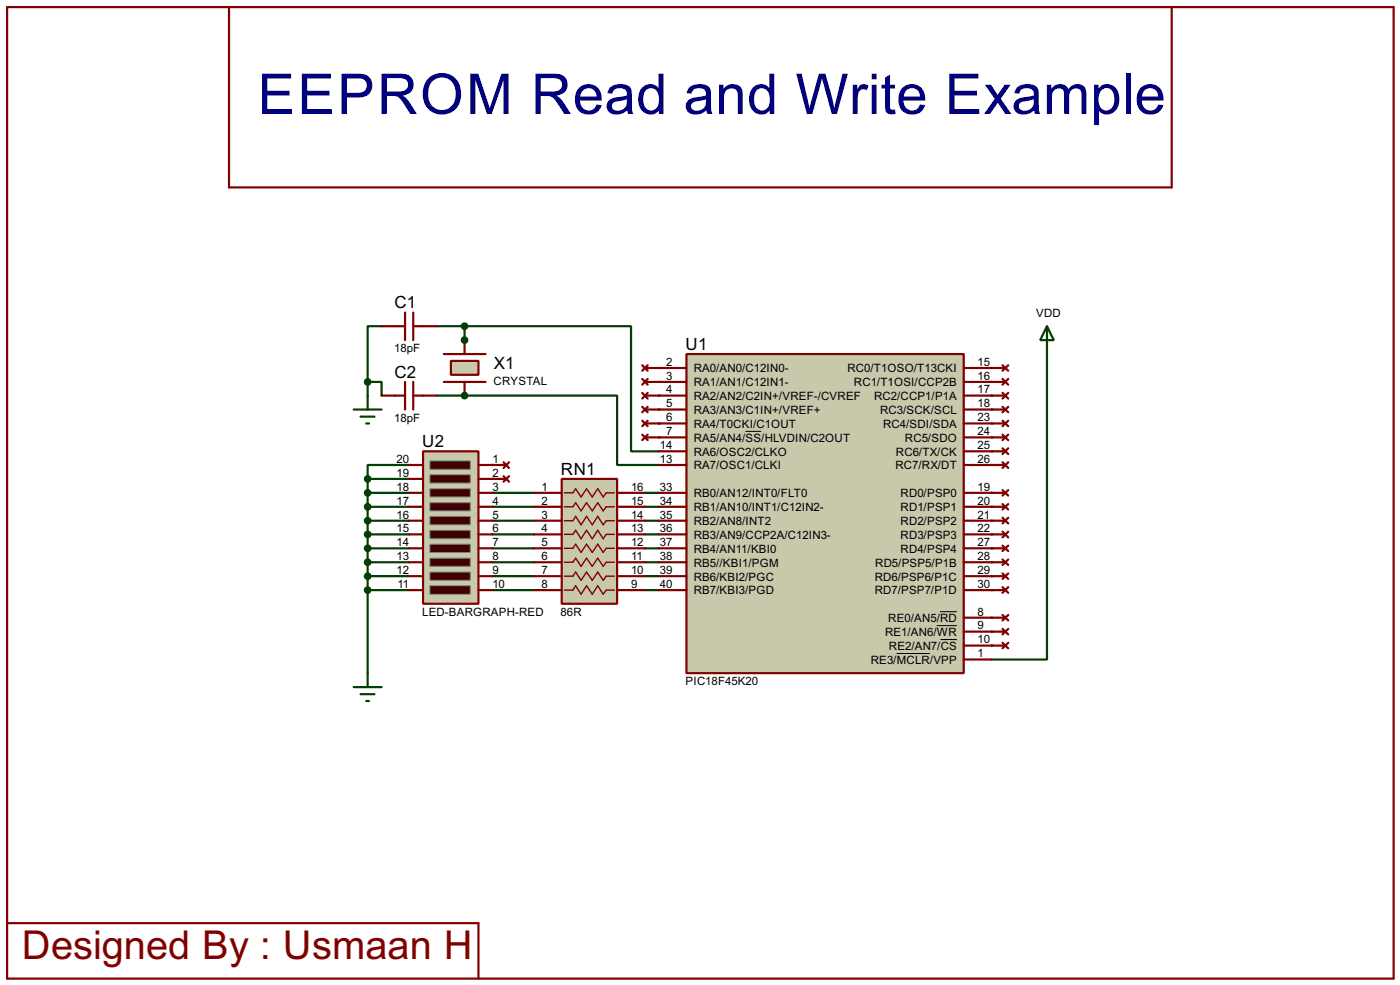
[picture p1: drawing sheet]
<svg xmlns="http://www.w3.org/2000/svg" width="256mm" height="180mm" viewBox="0 0 256 180" stroke-linecap="round" stroke-linejoin="round" font-family="sans-serif">
<path d="M67.4 87.7v35.5" fill="none" stroke="#004000" stroke-width=".4"/>
<g fill="#004000">
<circle cx="90.2" cy="85.1" r=".2"/>
<circle cx="90.2" cy="87.7" r=".2"/>
</g>
<g fill="none" stroke="#004000" stroke-width=".4">
<path d="M67.4 90.2h7.6M67.4 92.8h7.6M67.4 95.3h7.6M67.4 97.8h7.6M75 85.1h-7.6v2.6h7.6M90.2 90.2h7.6M90.2 92.8h7.6M90.2 95.3h7.6M90.2 97.8h7.6M67.4 100.4h7.6M67.4 102.9h7.6M67.4 105.5h7.6"/>
<path d="M67.4 108h7.6M90.2 100.4h7.6M90.2 102.9h7.6M90.2 105.5h7.6M90.2 108h7.6"/>
</g>
<g fill="#004000">
<circle cx="120.7" cy="77.5" r=".2"/>
<circle cx="120.7" cy="80.1" r=".2"/>
</g>
<path d="M118.2 90.2h2.5M118.2 92.8h2.5M118.2 95.3h2.5M118.2 97.8h2.5M118.2 100.4h2.5M118.2 102.9h2.5M118.2 105.5h2.5M118.2 108h2.5" fill="none" stroke="#004000" stroke-width=".4"/>
<g fill="#004000">
<circle cx="181.7" cy="67.4" r=".2"/>
<circle cx="181.7" cy="75" r=".2"/>
<circle cx="181.7" cy="77.5" r=".2"/>
<circle cx="181.7" cy="80.1" r=".2"/>
<circle cx="181.7" cy="82.6" r=".2"/>
<circle cx="181.7" cy="85.1" r=".2"/>
<circle cx="181.7" cy="90.2" r=".2"/>
<circle cx="181.7" cy="92.8" r=".2"/>
<circle cx="181.7" cy="95.3" r=".2"/>
<circle cx="181.7" cy="97.8" r=".2"/>
<circle cx="181.7" cy="100.4" r=".2"/>
<circle cx="181.7" cy="102.9" r=".2"/>
<circle cx="181.7" cy="105.5" r=".2"/>
<circle cx="181.7" cy="108" r=".2"/>
<circle cx="181.7" cy="113.1" r=".2"/>
<circle cx="181.7" cy="115.6" r=".2"/>
<circle cx="181.7" cy="118.2" r=".2"/>
</g>
<path d="M191.8 64.8v55.9h-10.1" fill="none" stroke="#004000" stroke-width=".4"/>
<g fill="#004000">
<circle cx="181.7" cy="69.9" r=".2"/>
<circle cx="181.7" cy="72.4" r=".2"/>
<circle cx="120.7" cy="67.4" r=".2"/>
<circle cx="120.7" cy="69.9" r=".2"/>
<circle cx="120.7" cy="72.4" r=".2"/>
<circle cx="120.7" cy="75" r=".2"/>
<circle cx="85.1" cy="72.4" r=".2"/>
</g>
<path d="M80.1 72.4h33v12.7h7.6" fill="none" stroke="#004000" stroke-width=".4"/>
<circle cx="85.1" cy="62.3" r=".2" fill="#004000"/>
<path d="M69.9 59.7h-2.5v10.2M80.1 59.7h5M85.1 59.7h30.5v22.9h5.1M85.1 59.7v2.6M191.8 59.7l1.3 2.6h-2.5zM191.8 59.7v5.1M67.4 69.9h2.5v2.5M67.4 69.9v2.5" fill="none" stroke="#004000" stroke-width=".4"/>
<path d="M102.9 87.7h10.2v22.8h-10.2z" fill="#c8c8aa" stroke="#800000" stroke-width=".4"/>
<path d="M103.4 90.2h1.6l.5-.7 1 1.5 1-1.5 1 1.5 1-1.5 1 1.5 .6-.8h1.5M103.4 92.8h1.6l.5-.8 1 1.5 1-1.5 1 1.5 1-1.5 1 1.5 .6-.7h1.5M103.4 95.3h1.6l.5-.8 1 1.6 1-1.6 1 1.6 1-1.6 1 1.6 .6-.8h1.5M103.4 97.8h1.6l.5-.7 1 1.5 1-1.5 1 1.5 1-1.5 1 1.5 .6-.8h1.5M103.4 100.4h1.6l.5-.8 1 1.5 1-1.5 1 1.5 1-1.5 1 1.5 .6-.7h1.5M103.4 102.9h1.6l.5-.7 1 1.5 1-1.5 1 1.5 1-1.5 1 1.5 .6-.8h1.5M103.4 105.5h1.6l.5-.8 1 1.5 1-1.5 1 1.5 1-1.5 1 1.5 .6-.7h1.5M103.4 108h1.6l.5-.8 1 1.6 1-1.6 1 1.6 1-1.6 1 1.6 .6-.8h1.5" fill="none" stroke="#800000" stroke-width=".25"/>
<g fill="none" stroke="#800000" stroke-width=".4">
<path d="M1.3 1.3h254v177.8h-254zM42 1.3v33h172.7v-33M90.2 85.1h2.6M90.2 87.7h2.6M92.3 84.6l1 1.1M92.3 87.2l1 1M93.3 84.6l-1 1.1M93.3 87.2l-1 1M97.8 90.2h5.1M97.8 92.8h5.1M97.8 95.3h5.1M97.8 97.8h5.1"/>
<path d="M113.1 90.2h5.1M113.1 92.8h5.1M113.1 95.3h5.1M113.1 97.8h5.1M97.8 100.4h5.1M97.8 102.9h5.1M97.8 105.5h5.1M97.8 108h5.1M113.1 100.4h5.1M113.1 102.9h5.1M113.1 105.5h5.1M113.1 108h5.1"/>
<path d="M1.3 169h86.4v10.1"/>
</g>
<path d="M64.8 125.8h5.1M66.1 127.1h2.5M67.1 128.3h.5M67.4 123.2v2.6" fill="none" stroke="#004000" stroke-width=".4"/>
<g fill="#004000" stroke="#004000" stroke-width=".4">
<circle cx="67.3" cy="87.7" r=".5"/>
<circle cx="67.3" cy="90.2" r=".5"/>
<circle cx="67.3" cy="92.8" r=".5"/>
<circle cx="67.3" cy="95.3" r=".5"/>
<circle cx="67.3" cy="97.8" r=".5"/>
<circle cx="67.3" cy="100.4" r=".5"/>
<circle cx="67.3" cy="102.9" r=".5"/>
<circle cx="67.3" cy="105.5" r=".5"/>
<circle cx="67.3" cy="108" r=".5"/>
</g>
<path d="M77.5 82.6h10.2v27.9h-10.2z" fill="#c8c8aa" stroke="#800000" stroke-width=".4"/>
<g fill="#400000" stroke="#808080" stroke-width=".18">
<path d="M78.8 84.4h7.4v1.5h-7.4z"/>
<path d="M78.8 86.9h7.4v1.5h-7.4z"/>
<path d="M78.8 89.5h7.4v1.5h-7.4z"/>
<path d="M78.8 92h7.4v1.5h-7.4z"/>
<path d="M78.8 94.5h7.4v1.6h-7.4z"/>
<path d="M78.8 97.1h7.4v1.5h-7.4z"/>
<path d="M78.8 99.6h7.4v1.5h-7.4z"/>
<path d="M78.8 102.2h7.4v1.5h-7.4z"/>
<path d="M78.8 104.7h7.4v1.5h-7.4z"/>
<path d="M78.8 107.2h7.4v1.6h-7.4z"/>
</g>
<g fill="none" stroke="#800000" stroke-width=".4">
<path d="M117.7 79.6l1 1M117.7 77l1 1M117.7 74.5l1 1M117.7 69.4l1 1M117.7 71.9l1 1.1M117.7 66.9l1 1M118.2 77.5h2.5M118.2 75h2.5M118.2 69.9h2.5M118.2 72.4h2.5M118.2 67.4h2.5M118.7 79.6l-1 1"/>
<path d="M118.7 77l-1 1M118.7 74.5l-1 1M118.7 69.4l-1 1M118.7 71.9l-1 1.1M118.7 66.9l-1 1M181.7 77.5h2.5M181.7 75h2.5M181.7 69.9h2.5M181.7 72.4h2.5M181.7 67.4h2.5M183.7 79.6l1 1M183.7 77l1 1"/>
<path d="M183.7 74.5l1 1M183.7 69.4l1 1M183.7 71.9l1 1.1M183.7 66.9l1 1M184.7 79.6l-1 1M184.7 77l-1 1M184.7 74.5l-1 1M184.7 69.4l-1 1M184.7 71.9l-1 1.1M184.7 66.9l-1 1M75 85.1h2.5M75 87.7h2.5"/>
<path d="M75 90.2h2.5M75 92.8h2.5M75 95.3h2.5M75 97.8h2.5M87.7 85.1h2.5M87.7 87.7h2.5M87.7 90.2h2.5M87.7 92.8h2.5M87.7 95.3h2.5M87.7 97.8h2.5M118.2 80.1h2.5M181.7 85.1h2.5"/>
<path d="M181.7 90.2h2.5M181.7 92.8h2.5M181.7 95.3h2.5M181.7 97.8h2.5M181.7 80.1h2.5M181.7 82.6h2.5M183.7 84.6l1 1.1M183.7 82.1l1 1M183.7 99.9l1 1M183.7 97.3l1 1.1M183.7 92.3l1 1M183.7 94.8l1 1"/>
<path d="M183.7 89.7l1 1M184.7 84.6l-1 1.1M184.7 82.1l-1 1M184.7 99.9l-1 1M184.7 97.3l-1 1.1M184.7 92.3l-1 1M184.7 94.8l-1 1M184.7 89.7l-1 1M75 100.4h2.5M75 102.9h2.5M75 105.5h2.5M75 108h2.5"/>
<path d="M87.7 100.4h2.5M87.7 102.9h2.5M87.7 105.5h2.5M87.7 108h2.5M181.7 100.4h2.5M181.7 102.9h2.5M181.7 105.5h2.5M181.7 108h2.5M181.7 118.2h2.5M181.7 115.6h2.5M181.7 113.1h2.5M183.7 107.5l1 1"/>
<path d="M183.7 105l1 1M183.7 102.4l1 1M183.7 117.7l1 1M183.7 115.1l1 1M183.7 112.6l1 1M184.7 107.5l-1 1M184.7 105l-1 1M184.7 102.4l-1 1M184.7 117.7l-1 1M184.7 115.1l-1 1M184.7 112.6l-1 1"/>
</g>
<path d="M125.8 64.8h50.8v58.4h-50.8z" fill="#c8c8aa" stroke="#800000" stroke-width=".4"/>
<g fill="none" stroke="#800000" stroke-width=".4">
<path d="M81.3 69.9h7.7M81.3 64.8h7.7M120.7 77.5h5.1M120.7 67.4h5.1M120.7 75h5.1M120.7 69.9h5.1M120.7 72.4h5.1M176.6 77.5h5.1M176.6 67.4h5.1M176.6 75h5.1M176.6 69.9h5.1M176.6 72.4h5.1"/>
<path d="M120.7 80.1h5.1M120.7 82.6h5.1M120.7 85.1h5.1M120.7 90.2h5.1M120.7 92.8h5.1M120.7 95.3h5.1M120.7 97.8h5.1M176.6 80.1h5.1M176.6 82.6h5.1M176.6 85.1h5.1M176.6 90.2h5.1M176.6 92.8h5.1"/>
<path d="M176.6 95.3h5.1M176.6 97.8h5.1M120.7 100.4h5.1M120.7 102.9h5.1M120.7 105.5h5.1M120.7 108h5.1M176.6 100.4h5.1M176.6 102.9h5.1M176.6 105.5h5.1M176.6 108h5.1M176.6 113.1h5.1M176.6 115.6h5.1"/>
<path d="M176.6 118.2h5.1M176.6 120.7h5.1"/>
</g>
<path d="M136.6 79h2.9M164.3 119.6h6.1M171.6 114.5h3.7M172.2 112h3.1M172.3 117.1h3" fill="none" stroke="#000" stroke-width=".18"/>
<path d="M82.6 66.1h5.1v2.5h-5.1z" fill="#c8c8aa" stroke="#800000" stroke-width=".4"/>
<path d="M69.9 59.7h4.3M74.2 57.2v5.1M75.7 57.2v5.1M75.7 59.7h4.4M69.9 72.4h4.3M74.2 69.9v5.1M75.7 69.9v5.1M75.7 72.4h4.4M85.1 62.3v2.5M85.1 69.9v2.5" fill="none" stroke="#800000" stroke-width=".4"/>
<g fill="#004000" stroke="#004000" stroke-width=".4">
<circle cx="85.1" cy="72.4" r=".5"/>
<circle cx="85.1" cy="62.3" r=".5"/>
<circle cx="67.3" cy="69.9" r=".5"/>
<circle cx="85.1" cy="59.7" r=".5"/>
</g>
<path d="M64.8 75h5.1M66.1 76.3h2.5M67.1 77.5h.5M67.4 72.4v2.6" fill="none" stroke="#004000" stroke-width=".4"/>
<text font-size="11.5" fill="#000080" x="47.2" y="20.8">EEPROM Read and Write Example</text>
<text font-size="8.2" fill="#800000" x="4" y="175.6">Designed By : Usmaan H</text>
<g font-size="3.5">
<text x="72.3" y="56.4">C1</text>
<text x="125.6" y="64">U1</text>
<text x="72.3" y="69.1">C2</text>
<text x="90.5" y="67.5">X1</text>
<text x="77.4" y="81.8">U2</text>
<text x="102.8" y="86.9">RN1</text>
</g>
<g font-size="2.4">
<text x="189.8" y="58">VDD</text>
<text x="72.2" y="64.5">18pF</text>
<text x="90.4" y="70.4">CRYSTAL</text>
<text x="122.1" y="67">2</text>
<text x="122.1" y="69.5">3</text>
<text x="122.1" y="72">4</text>
<text x="127.1" y="68.1">RA0/AN0/C12IN0-</text>
<text x="127.1" y="70.7">RA1/AN1/C12IN1-</text>
<text x="155.2" y="68.1">RC0/T1OSO/T13CKI</text>
<text x="156.4" y="70.7">RC1/T1OSI/CCP2B</text>
<text x="179.1" y="67">15</text>
<text x="179.1" y="69.5">16</text>
<text x="179.1" y="72">17</text>
<text x="72.2" y="77.2">18pF</text>
<text x="122.1" y="77.1">6</text>
<text x="122.1" y="74.6">5</text>
<text x="127.1" y="73.2">RA2/AN2/C2IN+/VREF-/CVREF</text>
<text x="127.1" y="75.8">RA3/AN3/C1IN+/VREF+</text>
<text x="160.1" y="73.2">RC2/CCP1/P1A</text>
<text x="161.2" y="75.8">RC3/SCK/SCL</text>
<text x="179.1" y="74.6">18</text>
<text x="179.1" y="77.1">23</text>
<text x="120.9" y="82.2">14</text>
<text x="122.1" y="79.7">7</text>
<text x="127.1" y="78.3">RA4/T0CKI/C1OUT</text>
<text x="127.1" y="80.8">RA5/AN4/SS/HLVDIN/C2OUT</text>
<text x="127.1" y="83.4">RA6/OSC2/CLKO</text>
<text x="161.8" y="78.3">RC4/SDI/SDA</text>
<text x="164.1" y="83.4">RC6/TX/CK</text>
<text x="165.8" y="80.8">RC5/SDO</text>
<text x="179.1" y="79.7">24</text>
<text x="179.1" y="82.2">25</text>
<text x="72.7" y="84.7">20</text>
<text x="72.7" y="87.3">19</text>
<text x="72.7" y="89.8">18</text>
<text x="90.2" y="84.7">1</text>
<text x="90.2" y="87.3">2</text>
<text x="90.2" y="89.8">3</text>
<text x="99.2" y="89.8">1</text>
<text x="115.6" y="89.8">16</text>
<text x="120.9" y="84.7">13</text>
<text x="120.9" y="89.8">33</text>
<text x="127.1" y="85.9">RA7/OSC1/CLKI</text>
<text x="164" y="85.9">RC7/RX/DT</text>
<text x="179.1" y="84.7">26</text>
<text x="179.1" y="89.8">19</text>
<text x="72.7" y="92.4">17</text>
<text x="72.7" y="94.9">16</text>
<text x="90.2" y="92.4">4</text>
<text x="90.2" y="94.9">5</text>
<text x="99.2" y="92.4">2</text>
<text x="99.2" y="94.9">3</text>
<text x="115.6" y="92.4">15</text>
<text x="115.6" y="94.9">14</text>
<text x="120.9" y="92.4">34</text>
<text x="120.9" y="94.9">35</text>
<text x="127.1" y="91">RB0/AN12/INT0/FLT0</text>
<text x="127.1" y="93.6">RB1/AN10/INT1/C12IN2-</text>
<text x="165" y="91">RD0/PSP0</text>
<text x="165" y="93.6">RD1/PSP1</text>
<text x="179.1" y="92.4">20</text>
<text x="179.1" y="94.9">21</text>
<text x="72.7" y="97.4">15</text>
<text x="72.7" y="100">14</text>
<text x="90.2" y="97.4">6</text>
<text x="90.2" y="100">7</text>
<text x="99.2" y="97.4">4</text>
<text x="99.2" y="100">5</text>
<text x="115.6" y="97.4">13</text>
<text x="115.6" y="100">12</text>
<text x="120.9" y="97.4">36</text>
<text x="120.9" y="100">37</text>
<text x="127.1" y="96.1">RB2/AN8/INT2</text>
<text x="127.1" y="98.6">RB3/AN9/CCP2A/C12IN3-</text>
<text x="127.1" y="101.2">RB4/AN11/KBI0</text>
<text x="165" y="96.1">RD2/PSP2</text>
<text x="165" y="98.6">RD3/PSP3</text>
<text x="165" y="101.2">RD4/PSP4</text>
<text x="179.1" y="97.4">22</text>
<text x="179.1" y="100">27</text>
<text x="72.7" y="102.5">13</text>
<text x="72.7" y="105.1">12</text>
<text x="72.8" y="107.6">11</text>
<text x="90.2" y="102.5">8</text>
<text x="90.2" y="105.1">9</text>
<text x="90.2" y="107.6">10</text>
<text x="99.2" y="102.5">6</text>
<text x="99.2" y="105.1">7</text>
<text x="99.2" y="107.6">8</text>
<text x="115.6" y="102.5">11</text>
<text x="115.6" y="105.1">10</text>
<text x="115.6" y="107.6">9</text>
<text x="120.9" y="102.5">38</text>
<text x="120.9" y="105.1">39</text>
<text x="120.9" y="107.6">40</text>
<text x="127.1" y="103.7">RB5//KBI1/PGM</text>
<text x="127.1" y="106.3">RB6/KBI2/PGC</text>
<text x="160.2" y="106.3">RD6/PSP6/P1C</text>
<text x="160.3" y="103.7">RD5/PSP5/P1B</text>
<text x="179.1" y="102.5">28</text>
<text x="179.1" y="105.1">29</text>
<text x="179.1" y="107.6">30</text>
<text x="77.3" y="112.7">LED-BARGRAPH-RED</text>
<text x="102.7" y="112.7">86R</text>
<text x="127.1" y="108.8">RB7/KBI3/PGD</text>
<text x="160.2" y="108.8">RD7/PSP7/P1D</text>
<text x="162.7" y="113.9">RE0/AN5/RD</text>
<text x="179.1" y="112.7">8</text>
<text x="162.1" y="116.4">RE1/AN6/WR</text>
<text x="162.8" y="119">RE2/AN7/CS</text>
<text x="179.1" y="115.2">9</text>
<text x="179.1" y="117.8">10</text>
<text x="125.6" y="125.4">PIC18F45K20</text>
<text x="159.5" y="121.5">RE3/MCLR/VPP</text>
<text x="179.1" y="120.3">1</text>
</g>
</svg>
